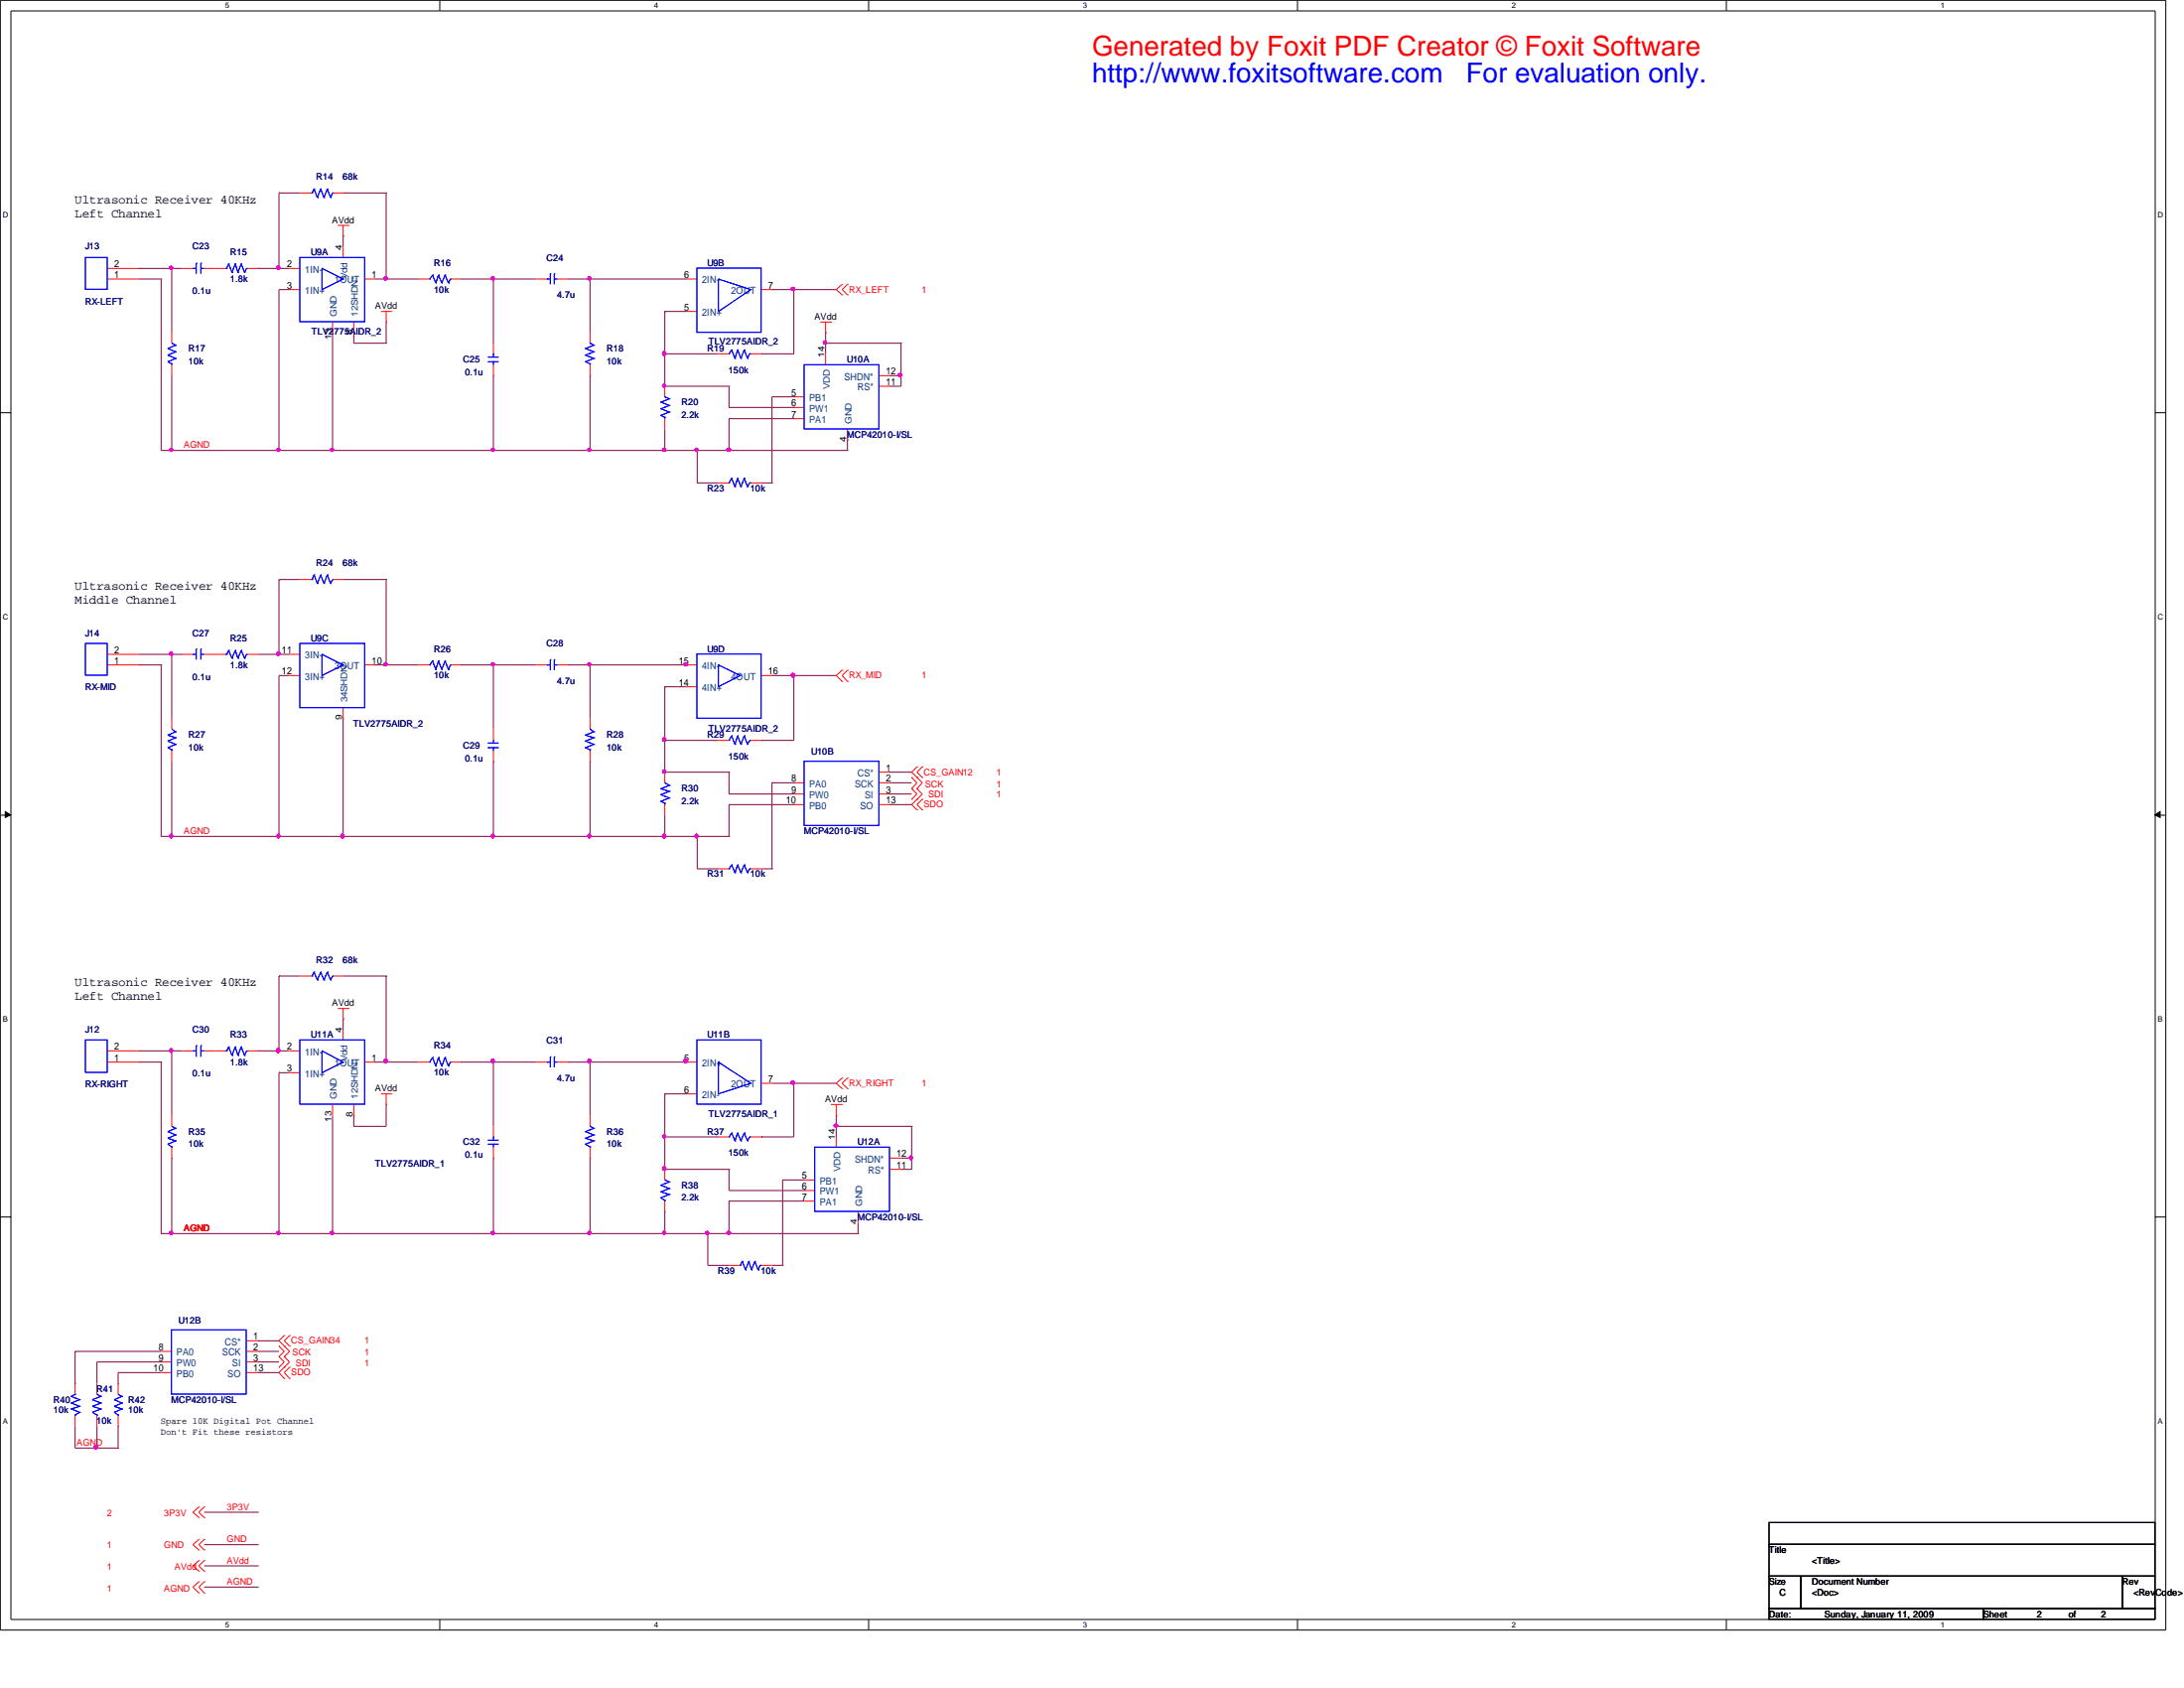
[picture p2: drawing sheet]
<svg xmlns="http://www.w3.org/2000/svg" width="279mm" height="216mm" viewBox="0 0 279 216" stroke-linecap="round" stroke-linejoin="round" font-family="sans-serif">
<path d="M0 0h277.1v208.5h-277.1zM1.4 1.4h274.3v205.7h-274.3z" fill="none" stroke="#000" stroke-width=".13"/>
<g fill="#fff">
<path d="M28.8 .2h.5v1.1h-.5z"/>
<path d="M28.8 207.3h.5v1.1h-.5z"/>
</g>
<path d="M56.3 0v1.4M56.3 207.1v1.4" fill="none" stroke="#000" stroke-width=".13"/>
<g fill="#fff">
<path d="M83.7 .2h.5v1.1h-.5z"/>
<path d="M83.7 207.3h.5v1.1h-.5z"/>
</g>
<path d="M111.1 0v1.4M111.1 207.1v1.4" fill="none" stroke="#000" stroke-width=".13"/>
<g fill="#fff">
<path d="M138.5 .2h.5v1.1h-.5z"/>
<path d="M138.5 207.3h.5v1.1h-.5z"/>
</g>
<path d="M166 0v1.4M166 207.1v1.4" fill="none" stroke="#000" stroke-width=".13"/>
<g fill="#fff">
<path d="M193.4 .2h.5v1.1h-.5z"/>
<path d="M193.4 207.3h.5v1.1h-.5z"/>
</g>
<path d="M220.9 0v1.4M220.9 207.1v1.4" fill="none" stroke="#000" stroke-width=".13"/>
<g fill="#fff">
<path d="M248.2 .2h.6v1.1h-.6z"/>
<path d="M248.2 207.3h.6v1.1h-.6z"/>
<path d="M.3 27h.6v1.1h-.6z"/>
<path d="M276 27h.6v1.1h-.6z"/>
<path d="M.3 78.4h.6v1.1h-.6z"/>
<path d="M276 78.4h.6v1.1h-.6z"/>
</g>
<path d="M0 52.8h1.4M275.7 52.8h1.4" fill="none" stroke="#000" stroke-width=".13"/>
<g fill="#fff">
<path d="M.3 129.9h.6v1.1h-.6z"/>
<path d="M276 129.9h.6v1.1h-.6z"/>
</g>
<path d="M0 104.3h1.4M275.7 104.3h1.4" fill="none" stroke="#000" stroke-width=".13"/>
<path d="M.7 103.8l.7 .4-.7 .4zM275.7 104.2l.7-.4v.8z" fill="#000" stroke="#000" stroke-width=".13"/>
<g fill="#fff">
<path d="M.3 181.3h.6v1.1h-.6z"/>
<path d="M276 181.3h.6v1.1h-.6z"/>
</g>
<path d="M0 155.7h1.4M275.7 155.7h1.4M226.3 194.7h49.4v2.8h-49.4zM226.3 197.5h49.4v4.1h-49.4zM226.3 201.6h4.1v4.1h-4.1zM226.3 205.7h27.4v1.4h-27.4zM230.4 201.6h41.1v4.1h-41.1zM253.7 205.7h22v1.4h-22zM271.5 201.6h4.2v4.1h-4.2z" fill="none" stroke="#000" stroke-width=".13"/>
<g fill="none" stroke="#800040" stroke-width=".13">
<path d="M17.8 35.7h.1M17.8 34.3h.1M17.8 34.3h5.5M17.8 35.7h2.8M20.6 35.7h.1M20.6 35.7v21.9M22 34.3h.1M22 34.3v8.2M33 34.3h.1M33 34.3h4M35.7 24.7h.1M35.7 37h.1"/>
<path d="M35.7 34.3h.1M35.7 24.7h2.7M35.7 24.7v9.6M35.7 37v20.6M35.7 37h1.3M43.9 24.7h.1M43.9 30.2h.1M43.9 24.7h5.5M43.9 30.2v1.3M48 35.7h.1M48 35.7h5.6M49.4 24.7h.1"/>
<path d="M49.4 35.7h.1M49.4 24.7v11M59 35.7h.1M59 35.7h9.6M63.1 35.7h.1M63.1 35.7v8.2M72.7 35.7h.1M72.7 35.7h15.1M75.5 35.7h.1M75.5 35.7v6.8M85 39.8h.1M85 39.8h2.8"/>
<path d="M85 39.8v9.6M98.8 37h.1M98.8 37h8.2M101.6 37h.1M101.6 37v8.3h-4.2M20.6 57.6h.1M20.6 57.6h87.8M22 57.6h.1M22 48v9.6M35.7 57.6h.1M42.5 42.5h.1M42.5 57.6h.1"/>
<path d="M42.5 42.5v15.1M45.3 43.9h.1M45.3 42.5v1.4M45.3 43.9h4.1M49.4 43.9h.1M49.4 41.2h.1M49.4 41.2v2.7M63.1 48h.1M63.1 57.6h.1M63.1 48v9.6M75.5 57.6h.1M75.5 48h.1"/>
<path d="M75.5 48v9.6M85 45.3h.1M85 57.6h.1M85 49.4h.1M85 54.9v2.7M85 45.3h6.9M85 49.4h8.3M89.2 57.6h.1M89.2 57.6v4.2M93.3 49.4h.1M93.3 53.6h.1M93.3 57.6h.1"/>
<path d="M93.3 49.4v2.7h8.3M93.3 53.6v4M93.3 53.6h8.3M97.4 45.3h.1M98.8 50.8h.1M98.8 50.8v11M98.8 50.8h2.8M101.6 52.1h.1M101.6 53.6h.1M101.6 50.8h.1M105.6 42.5h.1M105.6 43.9h.1"/>
<path d="M105.6 43.9h9.7M105.6 42.5v2.8M108.4 57.6h.1M108.4 56.3h.1M108.4 56.3v1.3M113.8 49.4h.1M113.8 48h.1M113.8 48h1.5M115.3 48h.1M115.3 43.9h.1M115.3 43.9v5.5h-1.5M35.7 74.1h.1"/>
<path d="M35.7 74.1v9.6M35.7 74.1h2.7M43.9 74.1h.1M43.9 74.1h5.5M49.4 74.1h.1M49.4 74.1v10.9M89.2 61.8h.1M89.2 61.8h2.7M97.4 61.8h1.4M98.8 61.8h.1M17.8 85h.1M17.8 83.7h.1"/>
<path d="M17.8 85h2.8M17.8 83.7h5.5M20.6 85h.1M20.6 85v22M22 83.7h.1M22 83.7v8.2M22 97.4v9.6M33 83.7h.1M33 83.7h4M35.7 86.4h.1M35.7 83.7h.1M35.7 86.4v20.6"/>
<path d="M35.7 86.4h1.3M43.9 91.9h.1M43.9 91.9v15.1M48 85h.1M48 85h5.6M49.4 85h.1M59 85h.1M59 85h9.6M63.1 85h.1M63.1 97.4h.1M63.1 85v8.3M63.1 97.4v9.6"/>
<path d="M72.7 85h.1M72.7 85h15.1M75.5 97.4h.1M75.5 85h.1M75.5 85v6.9M75.5 97.4v9.6M85 87.8h.1M85 94.7h.1M85 98.8h.1M85 87.8v11M85 87.8h2.8M85 94.7h6.9"/>
<path d="M85 98.8h8.3M93.3 98.8h.1M93.3 98.8v2.8M97.4 94.7h.1M98.8 86.4h.1M98.8 86.4h8.2M101.6 86.4h.1M101.6 86.4v8.3h-4.2M113.8 98.8h.1M113.8 98.8h2.8M20.6 107h.1M20.6 107h72.7"/>
<path d="M22 107h.1M35.7 107h.1M43.9 107h.1M63.1 107h.1M75.5 107h.1M85 107h.1M85 104.3v2.7M89.2 107h.1M89.2 111.1h.1M89.2 107v4.1M89.2 111.1h2.7M93.3 102.9h.1"/>
<path d="M93.3 101.6h.1M93.3 107h.1M93.3 102.9v4.1M93.3 101.6h8.3M93.3 102.9h8.3M97.4 111.1h1.4M98.8 111.1h.1M98.8 100.1h.1M98.8 100.1h2.8M98.8 100.1v11M101.6 102.9h.1M101.6 100.1h.1"/>
<path d="M113.8 100.1h.1M113.8 101.6h.1M113.8 102.9h.1M113.8 101.6h2.8M113.8 100.1h2.8M113.8 102.9h2.8M17.8 135.8h.1M17.8 134.4h.1M17.8 135.8h2.8M17.8 134.4h5.5M20.6 135.8h.1M20.6 135.8v22"/>
<path d="M22 134.4h.1M22 134.4v8.3M33 134.4h.1M33 134.4h4M35.7 124.8h.1M35.7 137.2h.1M35.7 134.4h.1M35.7 124.8v9.6M35.7 137.2v20.6M35.7 124.8h2.7M35.7 137.2h1.3M43.9 124.8h.1"/>
<path d="M43.9 130.3h.1M43.9 130.3v1.4M43.9 124.8h5.5M48 135.8h.1M48 135.8h5.6M49.4 124.8h.1M49.4 135.8h.1M49.4 124.8v11M59 135.8h.1M59 135.8h9.6M63.1 135.8h.1M63.1 135.8v8.3"/>
<path d="M72.7 135.8h.1M72.7 135.8h15.1M75.5 135.8h.1M75.5 135.8v6.9M85 139.9h.1M85 139.9v9.7M85 139.9h2.8M98.8 138.6h.1M98.8 138.6h8.2M101.6 138.6h.1M101.6 138.6v6.8h-4.2M20.6 157.8h.1"/>
<path d="M20.6 157.8h89.2M22 148.1h.1M22 157.8h.1M22 148.1v9.7M35.7 157.8h.1M42.5 157.8h.1M42.5 142.7v15.1M45.3 142.7h.1M45.3 144.1h.1M45.3 142.7v1.4M49.4 141.3h.1M49.4 141.3v2.8h-4.1"/>
<path d="M63.1 157.8h.1M63.1 148.1h.1M63.1 148.1v9.7M75.5 148.1h.1M75.5 157.8h.1M75.5 148.1v9.7M85 155h.1M85 145.4h.1M85 149.6h.1M85 155v2.8M85 145.4h6.9M85 149.6h8.3"/>
<path d="M90.6 157.8h.1M90.6 157.8v4M93.3 149.6h.1M93.3 153.6h.1M93.3 157.8h.1M93.3 149.6v2.7h9.6M93.3 153.6v4.2M93.3 153.6h9.6M97.4 145.4h.1M100.1 150.9h.1M100.1 150.9v10.9M100.1 150.9h2.8"/>
<path d="M102.9 152.3h.1M102.9 150.9h.1M107 142.7h.1M107 144.1h.1M107 144.1h9.6M107 142.7v2.7M109.8 157.8h.1M109.8 156.4v1.4M115.3 149.6h.1M115.3 148.1h1.3M116.6 148.1h.1M116.6 144.1h.1"/>
<path d="M116.6 144.1v5.5h-1.3M9.6 172.8h.1M9.6 177h.1M9.6 172.8h11M9.6 172.8v4.2M12.4 174.2h.1M12.4 174.2h8.2M12.4 174.2v2.8M15.1 175.6h.1M15.1 177h.1M15.1 175.6h5.5M15.1 175.6v1.4"/>
<path d="M20.6 174.2h.1M33 171.5h.1M33 172.8h.1M33 174.2h.1M33 175.6h.1M33 171.5h2.7M33 172.8h2.7M33 174.2h2.7M33 175.6h2.7M90.6 161.8h.1M90.6 161.8h2.7M98.8 161.8h1.3"/>
<path d="M100.1 161.8h.1M9.6 185.2h.1M9.6 182.4v2.8M9.6 185.2h5.5M12.4 185.2h.1M12.4 182.4v2.8M15.1 182.4h.1M15.1 185.2h.1M15.1 182.4v2.8M26.1 197.6h6.9M26.1 193.4h6.9M33 197.6h.1"/>
<path d="M33 193.4h.1M26.1 200.3h6.9M26.1 203h6.9M33 200.3h.1M33 203h.1"/>
</g>
<g fill="#f0f" stroke="#f0f" stroke-width=".13">
<path d="M101.3 36.8h.3l.1 .2-.1 .1h-.3l-.1-.1z" fill-rule="evenodd"/>
<path d="M87.5 84.8h.4l.1 .2-.1 .1h-.4v-.1z" fill-rule="evenodd"/>
<path d="M101.3 138.3h.3l.1 .2-.1 .1h-.3l-.1-.1z" fill-rule="evenodd"/>
<path d="M115 47.8h.3l.1 .2-.1 .1h-.3l-.1-.1z" fill-rule="evenodd"/>
<path d="M93 57.4h.4l.1 .1-.1 .2h-.4v-.2z" fill-rule="evenodd"/>
<path d="M93 157.5h.4l.1 .2-.1 .1h-.4v-.1z" fill-rule="evenodd"/>
<path d="M106.8 143.8h.3l.1 .2-.1 .1h-.3l-.1-.1z" fill-rule="evenodd"/>
<path d="M12.1 185h.4v.1v.2h-.4l-.1-.2z" fill-rule="evenodd"/>
<path d="M101.3 36.8h.3l.1 .2-.1 .1h-.3l-.1-.1z" fill-rule="evenodd"/>
<path d="M87.5 84.8h.4l.1 .2-.1 .1h-.4v-.1z" fill-rule="evenodd"/>
<path d="M101.3 138.3h.3l.1 .2-.1 .1h-.3l-.1-.1z" fill-rule="evenodd"/>
<path d="M115 47.8h.3l.1 .2-.1 .1h-.3l-.1-.1z" fill-rule="evenodd"/>
<path d="M93 57.4h.4l.1 .1-.1 .2h-.4v-.2z" fill-rule="evenodd"/>
<path d="M93 157.5h.4l.1 .2-.1 .1h-.4v-.1z" fill-rule="evenodd"/>
<path d="M106.8 143.8h.3l.1 .2-.1 .1h-.3l-.1-.1z" fill-rule="evenodd"/>
<path d="M12.1 185h.4v.1v.2h-.4l-.1-.2z" fill-rule="evenodd"/>
<circle cx="21.9" cy="34.2" r=".21"/>
<circle cx="35.6" cy="34.2" r=".21"/>
<circle cx="49.3" cy="35.6" r=".21"/>
<circle cx="75.4" cy="57.5" r=".21"/>
<circle cx="84.9" cy="45.2" r=".24"/>
<circle cx="63" cy="35.6" r=".21"/>
<circle cx="42.5" cy="57.5" r=".21"/>
<circle cx="35.6" cy="57.5" r=".21"/>
<circle cx="21.9" cy="57.5" r=".21"/>
<circle cx="75.4" cy="35.6" r=".21"/>
<circle cx="63" cy="57.5" r=".21"/>
<circle cx="85" cy="49.3" r=".21"/>
<circle cx="63" cy="106.9" r=".24"/>
<circle cx="21.9" cy="83.6" r=".21"/>
<circle cx="35.6" cy="83.6" r=".21"/>
<circle cx="49.3" cy="85" r=".21"/>
<circle cx="75.4" cy="106.9" r=".24"/>
<circle cx="84.9" cy="94.6" r=".24"/>
<circle cx="101.4" cy="86.4" r=".25"/>
<circle cx="63" cy="85" r=".21"/>
<circle cx="84.9" cy="106.9" r=".24"/>
<circle cx="89.1" cy="106.9" r=".24"/>
<circle cx="43.8" cy="106.9" r=".24"/>
<circle cx="85" cy="98.7" r=".21"/>
<circle cx="35.6" cy="106.9" r=".24"/>
<circle cx="21.9" cy="106.9" r=".24"/>
<circle cx="75.4" cy="85" r=".21"/>
<circle cx="63" cy="157.7" r=".21"/>
<circle cx="21.9" cy="134.3" r=".24"/>
<circle cx="35.6" cy="134.3" r=".24"/>
<circle cx="49.3" cy="135.7" r=".24"/>
<circle cx="85" cy="157.7" r=".21"/>
<circle cx="75.4" cy="157.7" r=".21"/>
<circle cx="85" cy="145.3" r=".21"/>
<circle cx="63" cy="135.7" r=".24"/>
<circle cx="84.9" cy="149.4" r=".24"/>
<circle cx="35.6" cy="157.7" r=".21"/>
<circle cx="21.9" cy="157.7" r=".21"/>
<circle cx="75.4" cy="135.7" r=".24"/>
<circle cx="87.7" cy="135.7" r=".25"/>
<circle cx="42.5" cy="157.7" r=".21"/>
<circle cx="105.5" cy="43.8" r=".21"/>
<circle cx="85" cy="57.5" r=".21"/>
<circle cx="89.1" cy="57.5" r=".21"/>
<circle cx="90.5" cy="157.7" r=".21"/>
<circle cx="116.5" cy="148.1" r=".24"/>
</g>
<g fill="none" stroke="#f00" stroke-width=".13">
<path d="M13.8 34.3h4M13.8 35.7h4M23.3 34.3h1.4M26.1 34.3h2.7M31.5 34.3h1.5M37 34.3h1.4M37 37h1.4M38.4 24.7h1.4M42.5 24.7h1.4M43.2 28.8h1.4M43.9 30.2h.1M43.9 28.8v1.4"/>
<path d="M43.9 31.5v1.5M44.6 28.8h.1M46.7 35.7h1.3M48.7 39.8h1.4M49.4 39.8v1.4M50.1 39.8h.1M53.6 35.7h1.3M57.6 35.7h1.4M68.6 35.7h1.4M71.3 35.7h1.4M87.8 39.8h1.4M87.8 35.7h1.4"/>
<path d="M97.4 37h1.4M107.7 36.4h.1M107.7 37.7h.1M107.7 36.4l-.7 .6 .7 .7M108.4 37.7h.1M108.4 36.4h.1M108.4 36.4l-.7 .6 .7 .7M22 42.5v1.4M22 46.7v1.3M42.5 41.2v1.3M45.3 41.2v1.3M49.4 41.2h.1"/>
<path d="M63.1 43.9v1.4M63.1 46.7v1.3M75.5 42.5v1.4M75.5 46.7v1.3M85 49.4v1.4M85 53.6v1.3M91.9 45.3h1.4M96.1 45.3h1.3M101.6 50.8h1.3M101.6 52.1h1.3M101.6 53.6h1.3M104.9 41.2h1.4"/>
<path d="M105.6 42.5h.1M105.6 41.2v1.3M105.6 45.3v1.4M106.3 41.2h.1M108.4 54.9v1.4M112.5 49.4h1.3M112.5 48h1.3M38.4 74.1h1.4M42.5 74.1h1.4M91.9 61.8h1.4M96.1 61.8h1.3M13.8 85h4"/>
<path d="M13.8 83.7h4M22 91.9v1.4M22 96.1v1.3M23.3 83.7h1.4M26.1 83.7h2.7M31.5 83.7h1.5M37 83.7h1.4M37 86.4h1.4M43.9 90.6v1.3M46.7 85h1.3M53.6 85h1.3M57.6 85h1.4"/>
<path d="M63.1 93.3v1.4M63.1 96.1v1.3M68.6 85h1.4M71.3 85h1.4M75.5 91.9v1.4M75.5 96.1v1.3M85 98.8v1.3M87.8 85h1.4M87.8 87.8h1.4M91.9 94.7h1.4M96.1 94.7h1.3M97.4 86.4h1.4"/>
<path d="M107.7 85.7h.1M107.7 87.2h.1M107.7 85.7l-.7 .7 .7 .8M108.4 87.2h.1M108.4 85.7h.1M108.4 85.7l-.7 .7 .7 .8M112.5 98.8h1.3M116.6 99.4h.1M116.6 99.4l.7 .7-.7 .8M117.3 99.4h.1M117.3 98.1h.1M117.3 98.1l-.7 .7 1.4 1.3-.7 .8"/>
<path d="M118 99.4h.1M118 98.1h.1M118 98.1l-.7 .7 .7 .6M85 102.9v1.4M91.9 111.1h1.4M96.1 111.1h1.3M101.6 100.1h1.3M101.6 101.6h1.3M101.6 102.9h1.3M112.5 100.1h1.3M112.5 101.6h1.3M112.5 102.9h1.3"/>
<path d="M116.6 100.9h.1M116.6 102.2h.1M116.6 100.9l.7 .7-.7 .6M117.3 100.9h.1M117.3 102.2h.1M117.3 103.6h.1M117.3 100.9l.7 .7-1.4 1.3 .7 .7M118 103.6h.1M118 102.2h.1M118 102.2l-.7 .7 .7 .7M13.8 135.8h4M13.8 134.4h4"/>
<path d="M23.3 134.4h1.4M26.1 134.4h2.7M31.5 134.4h1.5M37 134.4h1.4M37 137.2h1.4M38.4 124.8h1.4M42.5 124.8h1.4M43.2 129h1.4M43.9 130.3h.1M43.9 129v1.3M43.9 131.7v1.4M44.6 129h.1"/>
<path d="M46.7 135.8h1.3M48.7 139.9h1.4M49.4 139.9v1.4M50.1 139.9h.1M53.6 135.8h1.3M57.6 135.8h1.4M68.6 135.8h1.4M71.3 135.8h1.4M87.8 139.9h1.4M87.8 135.8h1.4M97.4 138.6h1.4M107.7 137.9h.1"/>
<path d="M107.7 139.2h.1M107.7 137.9l-.7 .7 .7 .6M108.4 139.2h.1M108.4 137.9h.1M108.4 137.9l-.7 .7 .7 .6M22 142.7v1.4M22 146.8v1.3M42.5 141.3v1.4M45.3 141.3v1.4M49.4 141.3h.1M63.1 144.1v1.3M63.1 146.8v1.3"/>
<path d="M75.5 142.7v1.4M75.5 146.8v1.3M85 149.6v1.3M85 153.6v1.4M91.9 145.4h1.4M96.1 145.4h1.3M102.9 150.9h1.4M102.9 152.3h1.4M102.9 153.6h1.4M106.3 141.3h1.4M107 142.7h.1M107 141.3v1.4"/>
<path d="M107 145.4v1.4M107.7 141.3h.1M109.8 155v1.4M113.8 149.6h1.5M113.8 148.1h1.5M9.6 177v1.4M12.4 177v1.4M15.1 177v1.4M20.6 172.8h1.4M20.6 174.2h1.4M20.6 175.6h1.4M31.5 171.5h1.5"/>
<path d="M31.5 172.8h1.5M31.5 174.2h1.5M31.5 175.6h1.5M35.7 173.5h.1M35.7 174.9h.1M35.7 172.2h.1M35.7 173.5l.7 .7-.7 .7M35.7 172.2l.7 .6-.7 .7M36.4 173.5h.1M36.4 174.9h.1M36.4 172.2h.1M36.4 170.8h.1"/>
<path d="M36.4 176.3h.1M36.4 173.5l.6 .7-1.3 1.4 .7 .7M36.4 170.8l-.7 .7 1.3 1.3-.6 .7M37 172.2h.1M37 170.8h.1M37 176.3h.1M37 174.9h.1M37 170.8l-.6 .7 .6 .7M37 174.9l-.6 .7 .6 .7M93.3 161.8h1.4M97.4 161.8h1.4M9.6 181.1v1.3"/>
<path d="M12.4 181.1v1.3M15.1 181.1v1.3M25.4 196.9h.1M25.4 198.2h.1M25.4 199.6h.1M25.4 192.7h.1M25.4 194.1h.1M25.4 196.9l-.7 .7 .7 .6M25.4 199.6l-.7 .7 .7 .7M25.4 192.7l-.7 .7 .7 .7M26.1 196.9h.1M26.1 198.2h.1"/>
<path d="M26.1 199.6h.1M26.1 192.7h.1M26.1 194.1h.1M26.1 196.9l-.7 .7 .7 .6M26.1 192.7l-.7 .7 .7 .7M26.1 199.6l-.7 .7 .7 .7M25.4 201h.1M25.4 202.3h.1M25.4 203.8h.1M25.4 202.3l-.7 .7 .7 .8M26.1 201h.1M26.1 202.3h.1"/>
<path d="M26.1 203.8h.1M26.1 202.3l-.7 .7 .7 .8"/>
</g>
<g fill="none" stroke="#00f" stroke-width=".13">
<path d="M10.9 32.9h2.8v4.1h-2.8zM24.7 34.3h.1M24.7 34.3h.4M25.1 33.7h.1M25.1 33.7v1.3M25.7 33.7h.1M25.7 34.3h.1M25.7 33.7v1.3M25.7 34.3h.4M28.8 34.3h.2M29 34.3h.1M29.3 33.7h.1"/>
<path d="M29.3 33.7l-.3 .6M29.3 33.7l.4 1.1M29.7 34.8h.1M30.1 33.7h.1M30.1 33.7l-.4 1.1M30.1 33.7l.3 1.1M30.4 34.8h.1M30.9 33.7h.1M30.9 33.7l-.5 1.1M30.9 33.7l.4 1.1M31.3 34.8h.1M31.5 34.3h.1"/>
<path d="M31.5 34.3l-.2 .5M38.4 32.9h8.3v8.2h-8.3zM39.8 24.7h.1M39.9 24.7h.1M40.2 24.2h.1M40.2 24.2l-.3 .5M40.2 24.2l.4 1.1M40.6 25.3h.1M41 24.2h.1M41 24.2l-.4 1.1M41 24.2l.4 1.1M41.2 37h.1"/>
<path d="M41.2 34.3h.1M41.2 34.3v2.7M41.2 34.3l2.7 1.4M41.4 25.3h.1M41.9 24.2h.1M41.9 24.2l-.5 1.1M41.9 24.2l.4 1.1M42.3 25.3h.1M42.5 24.7h.1M42.5 24.7l-.2 .6M43.9 35.7h.1M43.9 35.7l-2.7 1.3"/>
<path d="M54.9 35.7h.1M55 35.7h.1M55.3 35.2h.1M55.3 35.2l-.3 .5M55.3 35.2l.5 1M55.8 36.2h.1M56.1 35.2h.1M56.1 35.2l-.3 1M56.1 35.2l.4 1M56.5 36.2h.1M56.9 35.2h.1M56.9 35.2l-.4 1"/>
<path d="M56.9 35.2l.5 1M57.4 36.2h.1M57.6 35.7h.1M57.6 35.7l-.2 .5M70 35.7h.1M70 35.7h.4M70.4 35h.1M70.4 35v1.4M70.9 35h.1M70.9 35.7h.1M70.9 35.7h.4M70.9 35v1.4"/>
<path d="M89.2 34.3h8.2v8.2h-8.2zM91.9 39.8h.1M91.9 35.7h.1M91.9 35.7v4.1M91.9 35.7l4.2 1.3M96.1 37h.1M96.1 37l-4.2 2.8M21.5 46.3h.1M21.5 45.4h.1M21.5 44.6h.1M21.5 46.3l.5 .2M21.5 45.4l1 .4"/>
<path d="M21.5 44.6l1 .4M22 43.9h.1M22 46.5h.1M22 46.5v.2M22 43.9l.5 .3M22.5 45.8h.1M22.5 45h.1M22.5 44.2h.1M22.5 45.8l-1 .5M22.5 45l-1 .4M22.5 44.2l-1 .4M62.4 46.3h.1"/>
<path d="M62.4 45.7h.1M62.4 46.3h1.4M62.4 45.7h1.4M63.1 45.3h.1M63.1 46.3h.1M63.1 45.3v.4M63.1 46.3v.4M74.9 46.3h.1M74.9 45.4h.1M74.9 44.6h.1M74.9 46.3l.6 .2M74.9 45.4l1.1 .4"/>
<path d="M74.9 44.6l1.1 .4M75.5 43.9h.1M75.5 46.5h.1M75.5 43.9l.5 .3M75.5 46.5v.2M76 45.8h.1M76 45h.1M76 44.2h.1M76 45.8l-1.1 .5M76 45l-1.1 .4M76 44.2l-1.1 .4M84.5 53.1h.1"/>
<path d="M84.5 52.3h.1M84.5 51.4h.1M84.5 53.1l.5 .3M84.5 52.3l1.1 .4M84.5 51.4l1.1 .5M85 50.8h.1M85 53.4h.1M85 53.4v.2M85 50.8l.6 .2M85.6 52.7h.1M85.6 51.9h.1M85.6 51h.1"/>
<path d="M85.6 52.7l-1.1 .4M85.6 51.9l-1.1 .4M85.6 51l-1.1 .4M93.3 45.3h.1M93.6 44.7h.1M93.6 44.7l.4 1.1M93.6 44.7l-.3 .6M94 45.8h.1M94.4 44.7h.1M94.4 44.7l.4 1.1M94.4 44.7l-.4 1.1M94.8 45.8h.1"/>
<path d="M95.2 44.7h.1M95.2 44.7l.4 1.1M95.2 44.7l-.4 1.1M95.6 45.8h.1M95.9 45.3h.1M95.9 45.3l-.3 .5M95.9 45.3h.2M102.9 46.7h9.5v8.2h-9.5zM39.8 74.1h.1M39.9 74.1h.1M40.2 73.5h.1M40.2 73.5l-.3 .6"/>
<path d="M40.2 73.5l.4 1.1M40.6 74.6h.1M41 73.5h.1M41 73.5l-.4 1.1M41 73.5l.4 1.1M41.4 74.6h.1M41.9 73.5h.1M41.9 73.5l-.5 1.1M41.9 73.5l.4 1.1M42.3 74.6h.1M42.5 74.1h.1M42.5 74.1l-.2 .5"/>
<path d="M93.3 61.8h.1M93.6 61.2h.1M93.6 61.2l.4 1.1M93.6 61.2l-.3 .6M94 62.3h.1M94.4 61.2h.1M94.4 61.2l.4 1.1M94.4 61.2l-.4 1.1M94.8 62.3h.1M95.2 61.2h.1M95.2 61.2l.4 1.1M95.2 61.2l-.4 1.1"/>
<path d="M95.6 62.3h.1M95.9 61.8h.1M95.9 61.8l-.3 .5M95.9 61.8h.2M10.9 82.3h2.8v4.1h-2.8zM21.5 95.6h.1M21.5 94.8h.1M21.5 94h.1M21.5 95.6l.5 .3M21.5 94.8l1 .4M21.5 94l1 .4M22 93.3h.1"/>
<path d="M22 95.9h.1M22 93.3l.5 .3M22 95.9v.2M22.5 95.2h.1M22.5 94.4h.1M22.5 93.6h.1M22.5 95.2l-1 .4M22.5 94.4l-1 .4M22.5 93.6l-1 .4M24.7 83.7h.1M24.7 83.7h.4M25.1 83h.1"/>
<path d="M25.1 83v1.4M25.7 83h.1M25.7 83.7h.1M25.7 83v1.4M25.7 83.7h.4M28.8 83.7h.2M29 83.7h.1M29.3 83.2h.1M29.3 83.2l-.3 .5M29.3 83.2l.4 1M29.7 84.2h.1M30.1 83.2h.1"/>
<path d="M30.1 83.2l-.4 1M30.1 83.2l.3 1M30.4 84.2h.1M30.9 83.2h.1M30.9 83.2l-.5 1M30.9 83.2l.4 1M31.3 84.2h.1M31.5 83.7h.1M31.5 83.7l-.2 .5M38.4 82.3h8.3v8.2h-8.3zM41.2 86.4h.1M41.2 83.7h.1"/>
<path d="M41.2 83.7v2.7M41.2 83.7l2.7 1.3M43.9 85h.1M43.9 85l-2.7 1.4M54.9 85h.1M55 85h.1M55.3 84.5h.1M55.3 84.5l-.3 .5M55.3 84.5l.5 1.1M55.8 85.6h.1M56.1 84.5h.1M56.1 84.5l-.3 1.1"/>
<path d="M56.1 84.5l.4 1.1M56.5 85.6h.1M56.9 84.5h.1M56.9 84.5l-.4 1.1M56.9 84.5l.5 1.1M57.4 85.6h.1M57.6 85h.1M57.6 85l-.2 .6M62.4 95.6h.1M62.4 95h.1M62.4 95.6h1.4M62.4 95h1.4"/>
<path d="M63.1 94.7h.1M63.1 95.6h.1M63.1 94.7v.3M63.1 95.6v.5M70 85h.1M70 85h.4M70.4 84.4h.1M70.4 84.4v1.3M70.9 84.4h.1M70.9 85h.1M70.9 84.4v1.3M70.9 85h.4"/>
<path d="M74.9 95.6h.1M74.9 94.8h.1M74.9 94h.1M74.9 95.6l.6 .3M74.9 94.8l1.1 .4M74.9 94l1.1 .4M75.5 93.3h.1M75.5 95.9h.1M75.5 95.9v.2M75.5 93.3l.5 .3M76 95.2h.1M76 94.4h.1"/>
<path d="M76 93.6h.1M76 95.2l-1.1 .4M76 94.4l-1.1 .4M76 93.6l-1.1 .4M89.2 83.7h8.2v8.2h-8.2zM91.9 87.8h.1M91.9 85h.1M91.9 85v2.8M91.9 85l2.8 1.4M93.3 94.7h.1M93.6 94.1h.1M93.6 94.1l.4 1.1"/>
<path d="M93.6 94.1l-.3 .6M94 95.2h.1M94.4 94.1h.1M94.4 94.1l.4 1.1M94.4 94.1l-.4 1.1M94.7 86.4h.1M94.7 86.4l-2.8 1.4M94.8 95.2h.1M95.2 94.1h.1M95.2 94.1l.4 1.1M95.2 94.1l-.4 1.1M95.6 95.2h.1"/>
<path d="M95.9 94.7h.1M95.9 94.7l-.3 .5M95.9 94.7h.2M102.9 97.4h9.5v8.2h-9.5zM84.5 102.5h.1M84.5 101.6h.1M84.5 100.9h.1M84.5 102.5l.5 .2M84.5 101.6l1.1 .5M84.5 100.9l1.1 .3M85 100.1h.1M85 102.7h.1"/>
<path d="M85 102.7v.2M85 100.1l.6 .4M85.6 102.1h.1M85.6 101.2h.1M85.6 100.5h.1M85.6 102.1l-1.1 .4M85.6 101.2l-1.1 .4M85.6 100.5l-1.1 .4M93.3 111.1h.1M93.6 110.6h.1M93.6 110.6l.4 1M93.6 110.6l-.3 .5"/>
<path d="M94 111.6h.1M94.4 110.6h.1M94.4 110.6l.4 1M94.4 110.6l-.4 1M94.8 111.6h.1M95.2 110.6h.1M95.2 110.6l.4 1M95.2 110.6l-.4 1M95.6 111.6h.1M95.9 111.1h.1M95.9 111.1l-.3 .5M95.9 111.1h.2"/>
<path d="M10.9 133h2.8v4.2h-2.8zM24.7 134.4h.1M24.7 134.4h.4M25.1 133.7h.1M25.1 133.7v1.5M25.7 133.7h.1M25.7 134.4h.1M25.7 133.7v1.5M25.7 134.4h.4M28.8 134.4h.2M29 134.4h.1M29.3 133.9h.1"/>
<path d="M29.3 133.9l-.3 .5M29.3 133.9l.4 1.1M29.7 135h.1M30.1 133.9h.1M30.1 133.9l-.4 1.1M30.1 133.9l.3 1.1M30.4 135h.1M30.9 133.9h.1M30.9 133.9l-.5 1.1M30.9 133.9l.4 1.1M31.3 135h.1M31.5 134.4h.1"/>
<path d="M31.5 134.4l-.2 .6M38.4 133h8.3v8.2h-8.3zM39.8 124.8h.1M39.9 124.8h.1M40.2 124.3h.1M40.2 124.3l-.3 .5M40.2 124.3l.4 1M40.6 125.3h.1M41 124.3h.1M41 124.3l-.4 1M41 124.3l.4 1M41.2 137.2h.1"/>
<path d="M41.2 134.4h.1M41.2 134.4v2.8M41.2 134.4l2.7 1.4M41.4 125.3h.1M41.9 124.3h.1M41.9 124.3l-.5 1M41.9 124.3l.4 1M42.3 125.3h.1M42.5 124.8h.1M42.5 124.8l-.2 .5M43.9 135.8h.1M43.9 135.8l-2.7 1.4"/>
<path d="M54.9 135.8h.1M55 135.8h.1M55.3 135.3h.1M55.3 135.3l-.3 .5M55.3 135.3l.5 1.1M55.8 136.4h.1M56.1 135.3h.1M56.1 135.3l-.3 1.1M56.1 135.3l.4 1.1M56.5 136.4h.1M56.9 135.3h.1M56.9 135.3l-.4 1.1"/>
<path d="M56.9 135.3l.5 1.1M57.4 136.4h.1M57.6 135.8h.1M57.6 135.8l-.2 .6M70 135.8h.1M70 135.8h.4M70.4 135.2h.1M70.4 135.2v1.3M70.9 135.2h.1M70.9 135.8h.1M70.9 135.8h.4M70.9 135.2v1.3"/>
<path d="M89.2 133h8.2v8.2h-8.2zM91.9 135.8h.1M91.9 139.9h.1M91.9 135.8v4.1M91.9 135.8l4.2 2.8M96.1 138.6h.1M96.1 138.6l-4.2 1.3M21.5 146.3h.1M21.5 145.6h.1M21.5 144.7h.1M21.5 146.3l.5 .4M21.5 145.6l1 .3"/>
<path d="M21.5 144.7l1 .5M22 144.1h.1M22 146.7h.1M22 146.7v.1M22 144.1l.5 .2M22.5 145.9h.1M22.5 145.2h.1M22.5 144.3h.1M22.5 145.9l-1 .4M22.5 145.2l-1 .4M22.5 144.3l-1 .4M62.4 146.3h.1"/>
<path d="M62.4 145.8h.1M62.4 146.3h1.4M62.4 145.8h1.4M63.1 145.4h.1M63.1 146.3h.1M63.1 145.4v.4M63.1 146.3v.5M74.9 146.3h.1M74.9 145.6h.1M74.9 144.7h.1M74.9 146.3l.6 .4M74.9 145.6l1.1 .3"/>
<path d="M74.9 144.7l1.1 .5M75.5 144.1h.1M75.5 146.7h.1M75.5 146.7v.1M75.5 144.1l.5 .2M76 145.9h.1M76 145.2h.1M76 144.3h.1M76 145.9l-1.1 .4M76 145.2l-1.1 .4M76 144.3l-1.1 .4M84.5 153.2h.1"/>
<path d="M84.5 152.4h.1M84.5 151.6h.1M84.5 153.2l.5 .3M84.5 152.4l1.1 .4M84.5 151.6l1.1 .4M85 150.9h.1M85 153.5h.1M85 150.9l.6 .3M85 153.5v.1M85.6 152.8h.1M85.6 152h.1M85.6 151.2h.1"/>
<path d="M85.6 152.8l-1.1 .4M85.6 152l-1.1 .4M85.6 151.2l-1.1 .4M93.3 145.4h.1M93.6 144.9h.1M93.6 144.9l.4 1M93.6 144.9l-.3 .5M94 145.9h.1M94.4 144.9h.1M94.4 144.9l.4 1M94.4 144.9l-.4 1M94.8 145.9h.1"/>
<path d="M95.2 144.9h.1M95.2 144.9l.4 1M95.2 144.9l-.4 1M95.6 145.9h.1M95.9 145.4h.1M95.9 145.4l-.3 .5M95.9 145.4h.2M104.2 146.7h9.6v8.2h-9.6zM9.1 179.5h.1M9.1 178.6h.1M9.1 179.5l1.1 .4M9.1 178.6l1.1 .4"/>
<path d="M9.6 178.4h.1M9.6 178.4l-.5 .2M10.2 179.9h.1M10.2 179h.1M10.2 179.9l-1.1 .3M10.2 179l-1.1 .5M11.8 179.9h.1M11.8 179h.1M11.8 179.9l1.1 .3M11.8 179l1.1 .5M12.4 178.4h.1M12.4 178.4l.5 .2"/>
<path d="M12.9 179.5h.1M12.9 178.6h.1M12.9 179.5l-1.1 .4M12.9 178.6l-1.1 .4M14.6 179.9h.1M14.6 179h.1M14.6 179.9l1 .3M14.6 179l1 .5M15.1 178.4h.1M15.1 178.4l.5 .2M15.6 179.5h.1M15.6 178.6h.1"/>
<path d="M15.6 179.5l-1 .4M15.6 178.6l-1 .4M21.9 170.1h9.6v8.2h-9.6zM94.7 161.8h.1M95 161.3h.1M95 161.3l.4 1.1M95 161.3l-.3 .5M95.4 162.4h.1M95.8 161.3h.1M95.8 161.3l.3 1.1M95.8 161.3l-.4 1.1M96.1 162.4h.1"/>
<path d="M96.6 161.3h.1M96.6 161.3l.4 1.1M96.6 161.3l-.5 1.1M97 162.4h.1M97.2 161.8h.1M97.2 161.8l-.2 .6M97.2 161.8h.2M9.1 180.2h.1M9.1 180.2l1.1 .4M9.6 181h.1M9.6 181v.1M10.2 180.6h.1"/>
<path d="M10.2 180.6l-.6 .4M11.8 180.6h.1M11.8 180.6l.6 .4M12.4 181h.1M12.4 181v.1M12.9 180.2h.1M12.9 180.2l-1.1 .4M14.6 180.6h.1M14.6 180.6l.5 .4M15.1 181h.1M15.1 181v.1M15.6 180.2h.1"/>
<path d="M15.6 180.2l-1 .4"/>
</g>
<text font-size="3.5" fill="#f00" x="139.7" y="7.1">Generated by Foxit PDF Creator © Foxit Software</text>
<g font-size="3.5" fill="#00f">
<text x="139.7" y="10.6">http://www.foxitsoftware.com</text>
<text x="187.5" y="10.6">For evaluation only.</text>
</g>
<g font-size="1.6">
<text x="9.6" y="26">Ultrasonic Receiver 40KHz</text>
<text x="9.6" y="27.8">Left Channel</text>
<text x="9.6" y="75.4">Ultrasonic Receiver 40KHz</text>
<text x="9.6" y="77.2">Middle Channel</text>
<text x="9.6" y="126.2">Ultrasonic Receiver 40KHz</text>
<text x="9.6" y="127.9">Left Channel</text>
</g>
<g font-size="1.3">
<text x="14.6" y="35.6">1</text>
<text x="14.6" y="34.2">2</text>
<text x="36.7" y="34.2">2</text>
<text x="47.6" y="35.6">1</text>
<text x="87.5" y="35.6">6</text>
<text x="36.7" y="36.9">3</text>
<text x="87.5" y="39.7">5</text>
<text x="98.3" y="36.9">7</text>
<text x="113.4" y="47.9">12</text>
<text x="101.3" y="50.6">5</text>
<text x="101.3" y="52">6</text>
<text x="101.3" y="53.4">7</text>
<text x="113.4" y="49.3">11</text>
<text x="14.6" y="83.6">2</text>
<text x="36.1" y="83.6">11</text>
<text x="14.6" y="84.9">1</text>
<text x="36.1" y="86.3">12</text>
<text x="47.6" y="84.9">10</text>
<text x="86.9" y="84.9">15</text>
<text x="86.9" y="87.7">14</text>
<text x="98.3" y="86.3">16</text>
<text x="101.3" y="100">8</text>
<text x="101.3" y="101.4">9</text>
<text x="113.4" y="98.6">1</text>
<text x="113.4" y="100">2</text>
<text x="113.4" y="101.4">3</text>
<text x="100.6" y="102.8">10</text>
<text x="113.4" y="102.8">13</text>
<text x="14.6" y="135.7">1</text>
<text x="14.6" y="134.3">2</text>
<text x="36.7" y="134.3">2</text>
<text x="36.7" y="137.1">3</text>
<text x="47.6" y="135.7">1</text>
<text x="87.5" y="135.7">5</text>
<text x="87.5" y="139.8">6</text>
<text x="98.3" y="138.4">7</text>
<text x="114.7" y="149.4">11</text>
<text x="114.7" y="148">12</text>
<text x="102.6" y="150.8">5</text>
<text x="102.6" y="152.1">6</text>
<text x="102.6" y="153.5">7</text>
<text x="20.3" y="172.7">8</text>
<text x="32.4" y="171.4">1</text>
<text x="32.4" y="172.7">2</text>
<text x="19.6" y="175.4">10</text>
<text x="20.3" y="174.1">9</text>
<text x="32.4" y="175.4">13</text>
<text x="32.4" y="174.1">3</text>
</g>
<g font-size="1.3" fill="#004080">
<text x="39" y="34.9">1IN-</text>
<text x="39" y="37.6">1IN+</text>
<text x="42.8" y="36.2">1OUT</text>
<text x="89.8" y="36.2">2IN-</text>
<text x="89.8" y="40.4">2IN+</text>
<text x="93.5" y="37.6">2OUT</text>
<text x="103.5" y="51.3">PB1</text>
<text x="103.5" y="52.7">PW1</text>
<text x="108" y="48.6">SHDN*</text>
<text x="109.7" y="50">RS*</text>
<text x="103.5" y="54.1">PA1</text>
<text x="39" y="84.2">3IN-</text>
<text x="39" y="87">3IN+</text>
<text x="42.8" y="85.6">3OUT</text>
<text x="89.8" y="85.6">4IN-</text>
<text x="89.8" y="88.4">4IN+</text>
<text x="93.5" y="87">4OUT</text>
<text x="103.5" y="100.7">PA0</text>
<text x="109.4" y="100.7">SCK</text>
<text x="109.7" y="99.3">CS*</text>
<text x="103.5" y="102.1">PW0</text>
<text x="103.5" y="103.5">PB0</text>
<text x="110.1" y="103.5">SO</text>
<text x="110.6" y="102.1">SI</text>
<text x="39" y="135">1IN-</text>
<text x="39" y="137.8">1IN+</text>
<text x="42.8" y="136.4">1OUT</text>
<text x="89.8" y="136.4">2IN+</text>
<text x="89.8" y="140.5">2IN-</text>
<text x="93.5" y="139.1">2OUT</text>
<text x="109.4" y="148.7">SHDN*</text>
<text x="104.9" y="151.5">PB1</text>
<text x="104.9" y="152.8">PW1</text>
<text x="104.9" y="154.2">PA1</text>
<text x="111.1" y="150.1">RS*</text>
<text x="22.6" y="173.4">PA0</text>
<text x="28.4" y="173.4">SCK</text>
<text x="28.8" y="172">CS*</text>
<text x="22.6" y="174.8">PW0</text>
<text x="22.6" y="176.1">PB0</text>
<text x="29.1" y="176.1">SO</text>
<text x="29.7" y="174.8">SI</text>
</g>
<g font-size="1.2" fill="#000080">
<text x="40.5" y="23">R14</text>
<text x="43.9" y="23">68k</text>
<text x="10.9" y="31.9">J13</text>
<text x="24.6" y="31.9">C23</text>
<text x="29.5" y="32.6">R15</text>
<text x="39.8" y="32.6">U9A</text>
<text x="55.5" y="34">R16</text>
<text x="69.9" y="33.4">C24</text>
<text x="90.5" y="34">U9B</text>
<text x="10.9" y="38.9">RX-LEFT</text>
<text x="24.6" y="37.6">0.1u</text>
<text x="29.5" y="36.1">1.8k</text>
<text x="55.5" y="37.4">10k</text>
<text x="71.3" y="38.1">4.7u</text>
<text x="24.1" y="45">R17</text>
<text x="24.1" y="46.7">10k</text>
<text x="39.9" y="42.8">TLV2775AIDR_2</text>
<text x="59.3" y="46.3">C25</text>
<text x="77.6" y="45">R18</text>
<text x="77.6" y="46.7">10k</text>
<text x="90.5" y="45">R19</text>
<text x="90.7" y="44.1">TLV2775AIDR_2</text>
<text x="93.2" y="47.8">150k</text>
<text x="108.4" y="46.3">U10A</text>
<text x="59.5" y="48">0.1u</text>
<text x="87.2" y="51.8">R20</text>
<text x="87.2" y="53.5">2.2k</text>
<text x="108.4" y="56">MCP42010-I/SL</text>
<text x="90.5" y="62.8">R23</text>
<text x="96" y="62.8">10k</text>
<text x="40.5" y="72.4">R24</text>
<text x="43.9" y="72.4">68k</text>
<text x="10.9" y="81.4">J14</text>
<text x="24.6" y="81.4">C27</text>
<text x="29.5" y="82">R25</text>
<text x="39.8" y="82">U9C</text>
<text x="55.5" y="83.4">R26</text>
<text x="69.9" y="82.7">C28</text>
<text x="90.5" y="83.4">U9D</text>
<text x="10.9" y="88.3">RX-MID</text>
<text x="24.6" y="87">0.1u</text>
<text x="29.5" y="85.4">1.8k</text>
<text x="55.5" y="86.8">10k</text>
<text x="71.3" y="87.5">4.7u</text>
<text x="24.1" y="94.3">R27</text>
<text x="45.2" y="93">TLV2775AIDR_2</text>
<text x="59.3" y="95.8">C29</text>
<text x="77.6" y="94.3">R28</text>
<text x="90.5" y="94.3">R29</text>
<text x="90.7" y="93.6">TLV2775AIDR_2</text>
<text x="24.1" y="96">10k</text>
<text x="59.5" y="97.4">0.1u</text>
<text x="77.6" y="96">10k</text>
<text x="87.2" y="101.2">R30</text>
<text x="93.2" y="97.1">150k</text>
<text x="103.8" y="96.5">U10B</text>
<text x="87.2" y="102.9">2.2k</text>
<text x="102.9" y="106.7">MCP42010-I/SL</text>
<text x="90.5" y="112.2">R31</text>
<text x="96" y="112.2">10k</text>
<text x="40.5" y="123.2">R32</text>
<text x="43.9" y="123.2">68k</text>
<text x="10.9" y="132.1">J12</text>
<text x="24.6" y="132.1">C30</text>
<text x="24.6" y="137.7">0.1u</text>
<text x="29.5" y="132.8">R33</text>
<text x="29.5" y="136.2">1.8k</text>
<text x="39.8" y="132.8">U11A</text>
<text x="55.5" y="134.1">R34</text>
<text x="55.5" y="137.6">10k</text>
<text x="69.9" y="133.4">C31</text>
<text x="90.5" y="132.8">U11B</text>
<text x="10.9" y="139.1">RX-RIGHT</text>
<text x="71.3" y="138.3">4.7u</text>
<text x="90.7" y="142.9">TLV2775AIDR_1</text>
<text x="24.1" y="145.1">R35</text>
<text x="24.1" y="146.7">10k</text>
<text x="48" y="149.2">TLV2775AIDR_1</text>
<text x="59.3" y="146.5">C32</text>
<text x="59.5" y="148.1">0.1u</text>
<text x="77.6" y="145.1">R36</text>
<text x="77.6" y="146.7">10k</text>
<text x="90.5" y="145.1">R37</text>
<text x="93.2" y="147.8">150k</text>
<text x="109.7" y="146.5">U12A</text>
<text x="87.2" y="152">R38</text>
<text x="87.2" y="153.6">2.2k</text>
<text x="109.7" y="156">MCP42010-I/SL</text>
<text x="91.9" y="162.9">R39</text>
<text x="97.4" y="162.9">10k</text>
<text x="22.9" y="169.2">U12B</text>
<text x="6.9" y="179.4">R40</text>
<text x="12.4" y="178.1">R41</text>
<text x="16.4" y="179.4">R42</text>
<text x="21.9" y="179.4">MCP42010-I/SL</text>
<text x="6.9" y="180.8">10k</text>
<text x="12.4" y="182.1">10k</text>
<text x="16.4" y="180.8">10k</text>
</g>
<g font-size="1.2">
<text x="42.5" y="28.5">AVdd</text>
<text x="43.8" y="32" transform="rotate(-90 43.8 32)">4</text>
<text x="48" y="39.5">AVdd</text>
<text x="104.2" y="40.9">AVdd</text>
<text x="42.4" y="43.4" transform="rotate(-90 42.4 43.4)">13</text>
<text x="45.1" y="42.8" transform="rotate(-90 45.1 42.8)">8</text>
<text x="105.5" y="45.7" transform="rotate(-90 105.5 45.7)">14</text>
<text x="108.3" y="56.5" transform="rotate(-90 108.3 56.5)">4</text>
<text x="43.8" y="92.1" transform="rotate(-90 43.8 92.1)">9</text>
<text x="42.5" y="128.6">AVdd</text>
<text x="43.8" y="132.1" transform="rotate(-90 43.8 132.1)">4</text>
<text x="42.4" y="143.5" transform="rotate(-90 42.4 143.5)">13</text>
<text x="45.1" y="142.8" transform="rotate(-90 45.1 142.8)">8</text>
<text x="48" y="139.6">AVdd</text>
<text x="105.6" y="141">AVdd</text>
<text x="106.8" y="145.8" transform="rotate(-90 106.8 145.8)">14</text>
<text x="109.6" y="156.5" transform="rotate(-90 109.6 156.5)">4</text>
<text x="20.6" y="182.1">Spare 10K Digital Pot Channel</text>
<text x="20.6" y="183.6">Don't Fit these resistors</text>
<text x="226.3" y="198.6">Title</text>
<text x="226.3" y="202.7">Size</text>
<text x="231.8" y="202.7">Document Number</text>
<text x="231.8" y="200">&lt;Title&gt;</text>
<text x="271.5" y="202.7">Rev</text>
<text x="226.3" y="206.8">Date:</text>
<text x="227.6" y="204">C</text>
<text x="231.8" y="204">&lt;Doc&gt;</text>
<text x="233.4" y="206.8">Sunday, January 11, 2009</text>
<text x="253.7" y="206.8">Sheet</text>
<text x="260.6" y="206.8">2</text>
<text x="264.6" y="206.8">of</text>
<text x="268.8" y="206.8">2</text>
<text x="272.9" y="204">&lt;RevCode&gt;</text>
</g>
<g font-size="1.2" fill="#004080">
<text x="44.4" y="35.7" transform="rotate(-90 44.4 35.7)">Vdd</text>
<text x="43.1" y="40.5" transform="rotate(-90 43.1 40.5)">GND</text>
<text x="45.8" y="40.5" transform="rotate(-90 45.8 40.5)">12SHDN*</text>
<text x="106.2" y="49.8" transform="rotate(-90 106.2 49.8)">VDD</text>
<text x="109" y="54.2" transform="rotate(-90 109 54.2)">GND</text>
<text x="44.4" y="89.8" transform="rotate(-90 44.4 89.8)">34SHDN*</text>
<text x="44.4" y="135.8" transform="rotate(-90 44.4 135.8)">Vdd</text>
<text x="43.1" y="140.5" transform="rotate(-90 43.1 140.5)">GND</text>
<text x="45.8" y="140.5" transform="rotate(-90 45.8 140.5)">12SHDN*</text>
<text x="107.5" y="149.9" transform="rotate(-90 107.5 149.9)">VDD</text>
<text x="110.3" y="154.3" transform="rotate(-90 110.3 154.3)">GND</text>
</g>
<g font-size="1.2" fill="#f00">
<text x="108.6" y="37.4">RX_LEFT</text>
<text x="117.9" y="37.4">1</text>
<text x="23.5" y="57.3">AGND</text>
<text x="108.6" y="86.8">RX_MID</text>
<text x="117.9" y="86.8">1</text>
<text x="118.2" y="99.1">CS_GAIN12</text>
<text x="118.4" y="100.7">SCK</text>
<text x="127.5" y="100.7">1</text>
<text x="127.5" y="99.1">1</text>
<text x="23.5" y="106.7">AGND</text>
<text x="118.2" y="103.3">SDO</text>
<text x="118.8" y="102">SDI</text>
<text x="127.5" y="102">1</text>
<text x="108.6" y="138.9">RX_RIGHT</text>
<text x="117.9" y="138.9">1</text>
<text x="23.5" y="157.5">AGND</text>
<text x="37.3" y="171.9">CS_GAIN34</text>
<text x="37.4" y="173.4">SCK</text>
<text x="46.6" y="173.4">1</text>
<text x="46.6" y="171.9">1</text>
<text x="37.3" y="175.9">SDO</text>
<text x="37.8" y="174.8">SDI</text>
<text x="46.6" y="174.8">1</text>
<text x="9.8" y="184.9">AGND</text>
<text x="13.7" y="194">2</text>
<text x="21" y="194">3P3V</text>
<text x="29" y="197.3">GND</text>
<text x="29" y="193.1">3P3V</text>
<text x="13.7" y="200.8">1</text>
<text x="13.7" y="198">1</text>
<text x="13.7" y="203.5">1</text>
<text x="21" y="198">GND</text>
<text x="21" y="203.5">AGND</text>
<text x="22.4" y="200.8">AVdd</text>
<text x="29" y="200">AVdd</text>
<text x="29" y="202.7">AGND</text>
</g>
<g font-size="1">
<text x="28.8" y="1">5</text>
<text x="83.7" y="1">4</text>
<text x="138.5" y="1">3</text>
<text x="193.4" y="1">2</text>
<text x="248.3" y="1">1</text>
<text x=".3" y="27.8">D</text>
<text x="276" y="27.8">D</text>
<text x=".3" y="79.2">C</text>
<text x="276" y="79.2">C</text>
<text x=".3" y="130.7">B</text>
<text x="276" y="130.7">B</text>
<text x=".3" y="182.1">A</text>
<text x="276" y="182.1">A</text>
<text x="28.8" y="208.1">5</text>
<text x="83.7" y="208.1">4</text>
<text x="138.5" y="208.1">3</text>
<text x="193.4" y="208.1">2</text>
<text x="248.3" y="208.1">1</text>
</g>
</svg>
